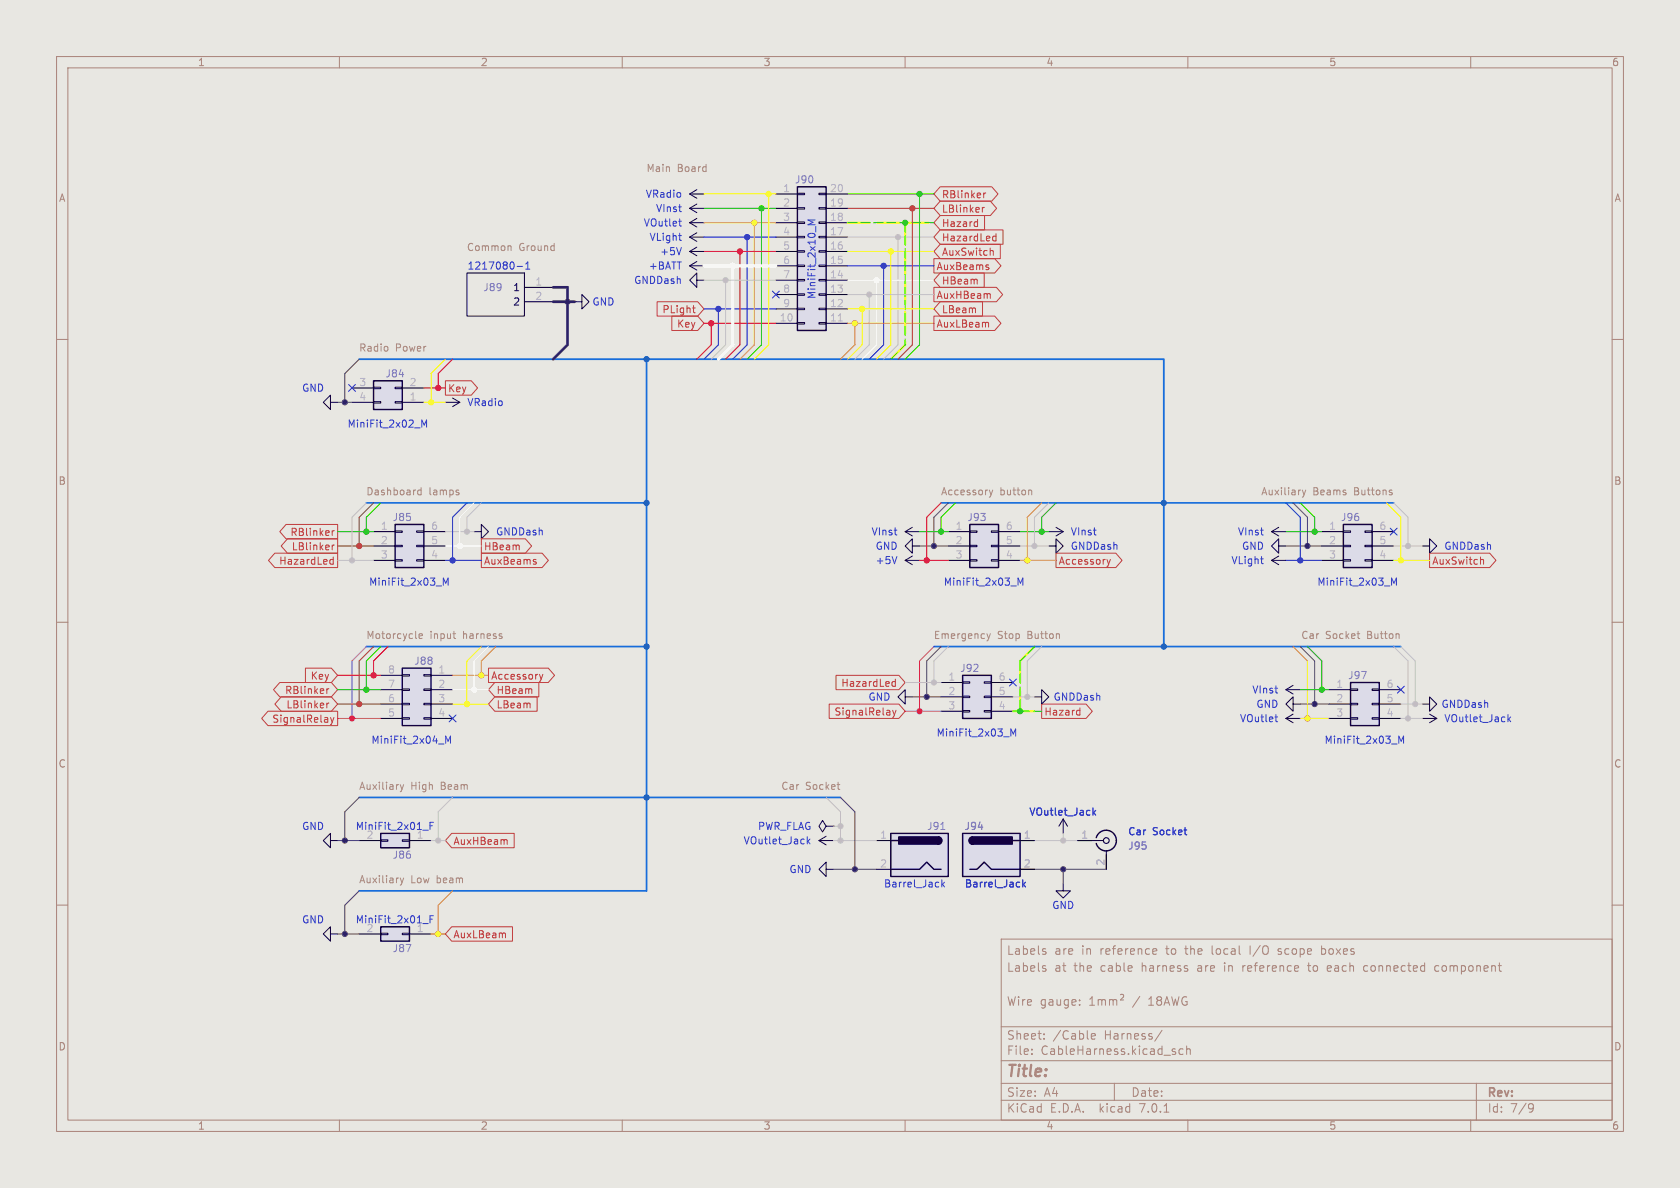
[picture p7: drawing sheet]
<svg xmlns="http://www.w3.org/2000/svg" width="297mm" height="210mm" viewBox="0 0 297 210" stroke-linecap="round" stroke-linejoin="round" font-family="sans-serif">
<path d="M0 0h297v210h-297z" fill="#e8e7e2" stroke="#e8e7e2" stroke-width=".18"/>
<g fill="none" stroke="#aa837a" stroke-width=".18">
<path d="M10 10h277v190h-277zM12 12h273v186h-273zM60 10v2M110 10v2M160 10v2M210 10v2M260 10v2M10 60h2M285 60h2M10 110h2M285 110h2M10 160h2"/>
<path d="M285 160h2M177 166h108v32h-108zM184.7 171.2l.2 .2-.2 .3M184.7 168.2l.2 .2-.2 .3M184.7 170.7l.2 .1M184.7 167.7l.2 .1M190.9 177.6v.1M190.9 176.8v.1M192.6 177.7h.9M192.6 176.6l.5-.4v1.5M194.1 176.7v1M194.1 176.8l.5-.1 .2 .2"/>
<path d="M194.8 176.9l.2-.2 .4 .1v.9M194.8 176.9v.8M196.1 176.8l.5-.1 .2 .2M196.1 176.7v1M196.8 176.9l.2-.2 .4 .1v.9M196.8 176.9v.8M198.1 175.8h.3a.3 .3 0 0 1 .2 .5l-.5 .5h.5M204 167.7l.4 .1 .1 .3-.7 .1M204.4 168.6l-.4 .1M209.9 171.3v.3M229.4 170.7l.2 .4-.7 .1M229.5 171.6l-.1 .1"/>
<path d="M251.7 170.7l.2 .1M251.9 170.2v1.5M251.9 171.6l-.2 .1M264.9 170.7h.5M265.1 171.6l.3 .1M60 198v2M110 198v2M160 198v2M177 194.5h108M177 191.5h108M177 187.5h108M177 181.5h108"/>
<path d="M182.4 186.3v.1M182.4 185.5v.1M184.6 183.6v.1M184.6 182.8v.1M192.9 183.2l.7-.1v-.3l-.5-.1-.2 .2 .1 .7h.6M197 191.5v3M205.4 182.1l-1.3 2M205.8 196.6h.8M207.6 185.9l.3 .2-.3 .3M207.6 185.4l.2 .1M209.1 185.5l-.4-.1-.3 .3v.4l.2 .2h.5M209.8 185.5l.2-.1 .4 .1v.9"/>
<path d="M209.8 184.9v1.5M210 198v2M260 198v2M261 191.5v6.5M270.5 195.1l.5 .1a.99 .99 0 0 1-.4 1.4h-.2M271.1 195.7l-.2 .3h-.4"/>
</g>
<g fill="none" stroke="#130040" stroke-width=".18">
<path d="M121.9 36.8h2.6M121.9 36.8l1.3 .8M121.9 39.4l1.3 .7M121.9 39.4h2.6M121.9 34.3l1.3 .8M121.9 34.3h2.6M123.2 36.1l-1.3 .7M123.2 38.6l-1.3 .8M123.2 33.5l-1.3 .8M141 39.2h1.2v.3h-1.2zM141 36.7h1.2v.3h-1.2zM141 34.2h1.2v.2h-1.2z"/>
<path d="M144.8 39.2h1.2v.3h-1.2zM144.8 36.7h1.2v.3h-1.2zM144.8 34.2h1.2v.2h-1.2zM82.5 48.3h10.2v7.6h-10.2zM101.6 53.3h1.3v-1.2l1.2 1.2-1.2 1.3v-1.3M121.9 41.9l1.3 .8M121.9 41.9h2.6M121.9 47h2.6M121.9 47l1.3 .8M121.9 44.5l1.3 .7M121.9 44.5h2.6M123.2 49.5v-1.2l-1.3 1.2 1.3 1.3v-1.3h1.3"/>
<path d="M123.2 41.1l-1.3 .8M123.2 46.2l-1.3 .8M123.2 43.7l-1.3 .8M141 57h1.2v.3h-1.2zM141 54.5h1.2v.2h-1.2zM141 51.9h1.2v.3h-1.2zM141 49.4h1.2v.3h-1.2zM141 46.9h1.2v.2h-1.2zM141 44.3h1.2v.3h-1.2zM141 41.8h1.2v.2h-1.2zM144.8 57h1.2v.3h-1.2zM144.8 54.5h1.2v.2h-1.2z"/>
<path d="M144.8 51.9h1.2v.3h-1.2zM144.8 49.4h1.2v.3h-1.2zM144.8 46.9h1.2v.2h-1.2zM144.8 44.3h1.2v.3h-1.2zM144.8 41.8h1.2v.2h-1.2zM58.4 71.1v-1.2l-1.3 1.2 1.3 1.3v-1.3h1.3M66 68.5h1.3v.2h-1.3zM66 71h1.3v.2h-1.3zM69.8 68.5h1.3v.2h-1.3zM69.8 71h1.3v.2h-1.3zM78.7 71.1h2.6M80 70.4l1.3 .7"/>
<path d="M81.3 71.1l-1.3 .8M69.8 98.9h1.3v.3h-1.3zM69.8 96.4h1.3v.2h-1.3zM69.8 93.9h1.3v.2h-1.3zM73.7 98.9h1.2v.3h-1.2zM73.7 96.4h1.2v.2h-1.2zM73.7 93.9h1.2v.2h-1.2zM83.8 94h1.3v-1.3l1.3 1.3-1.3 1.3v-1.3M160 94h2.6M160 99.1h2.6M160 99.1l1.3 .7M160 94l1.3 .7"/>
<path d="M161.3 96.5v-1.2l-1.3 1.2 1.3 1.3v-1.3h1.3M161.3 98.3l-1.3 .8M161.3 93.2l-1.3 .8M171.4 98.9h1.3v.3h-1.3zM171.4 96.4h1.3v.2h-1.3zM171.4 93.9h1.3v.2h-1.3zM175.3 98.9h1.2v.3h-1.2zM175.3 96.4h1.2v.2h-1.2zM175.3 93.9h1.2v.2h-1.2zM185.4 96.5h1.3v-1.2l1.3 1.2-1.3 1.3v-1.3M185.4 94h2.6M186.7 93.2l1.3 .8"/>
<path d="M188 94l-1.3 .7M224.8 94h2.5M224.8 99.1l1.3 .7M224.8 99.1h2.5M224.8 94l1.3 .7M226.1 96.5v-1.2l-1.3 1.2 1.3 1.3v-1.3h1.2M226.1 98.3l-1.3 .8M226.1 93.2l-1.3 .8M237.5 98.9h1.3v.3h-1.3zM237.5 96.4h1.3v.2h-1.3zM237.5 93.9h1.3v.2h-1.3zM241.3 98.9h1.3v.3h-1.3z"/>
<path d="M241.3 96.4h1.3v.2h-1.3zM241.3 93.9h1.3v.2h-1.3zM251.5 96.5h1.2v-1.2l1.3 1.2-1.3 1.3v-1.3M71.1 119.3h1.3v.2h-1.3zM74.9 119.3h1.3v.2h-1.3zM71.1 126.9h1.3v.2h-1.3zM71.1 124.3h1.3v.3h-1.3zM71.1 121.8h1.3v.2h-1.3zM74.9 126.9h1.3v.2h-1.3zM74.9 124.3h1.3v.3h-1.3zM74.9 121.8h1.3v.2h-1.3zM160 123.2v-1.3l-1.3 1.3 1.3 1.3v-1.3h1.3"/>
<path d="M170.2 125.6h1.2v.3h-1.2zM170.2 123.1h1.2v.2h-1.2zM170.2 120.5h1.2v.3h-1.2zM174 125.6h1.3v.3h-1.3zM174 123.1h1.3v.2h-1.3zM174 120.5h1.3v.3h-1.3zM182.9 123.2h1.2v-1.3l1.3 1.3-1.3 1.3v-1.3M227.3 127h2.6M227.3 121.9l1.3 .8M227.3 121.9h2.6M227.3 127l1.3 .8M228.6 124.5v-1.3l-1.3 1.3 1.3 1.2v-1.2h1.3"/>
<path d="M228.6 121.2l-1.3 .7M228.6 126.2l-1.3 .8M238.8 126.9h1.2v.2h-1.2zM238.8 124.3h1.2v.3h-1.2zM238.8 121.8h1.2v.2h-1.2zM242.6 126.9h1.2v.2h-1.2zM242.6 124.3h1.2v.3h-1.2zM242.6 121.8h1.2v.2h-1.2zM251.5 124.5h1.2v-1.3l1.3 1.3-1.3 1.2v-1.2M251.5 127h2.5M252.7 126.2l1.3 .8M254 127l-1.3 .8"/>
<path d="M58.4 148.6v-1.3l-1.3 1.3 1.3 1.3v-1.3h1.3M67.3 148.5h1.3v.2h-1.3zM71.1 148.5h1.3v.2h-1.3zM144.8 148.6h2.5M144.8 148.6l1.2 .8M146 146.1l-.6-1.1-.6 1.1 .6 1 .6-1h1.3M146 153.7v1.2l-1.2-1.2 1.2-1.3v1.3h1.3M146 147.8l-1.2 .8M188 156.2v1.3h1.2l-1.2 1.3-1.3-1.3h1.3M188 144.8l-.8 1.3M188 144.8v2.5M188 144.8l.7 1.3"/>
<path d="M193 148.6h2.1M195.6 150.4v.7M58.4 165.1v-1.3l-1.3 1.3 1.3 1.3v-1.3h1.3M67.3 165h1.3v.2h-1.3zM71.1 165h1.3v.2h-1.3z"/>
</g>
<g fill="none" stroke="#353dd0" stroke-width=".18">
<path d="M120 39.1h.5M120.2 39.9l.3 .1M144.1 38.9h-1.3l.9 .4-.9 .4h1.3M91.4 47.1h1M92.9 47.6h.8M92.9 46.7l.4-.4v1.3M120 41.7h.5M120.3 42.5h.2M120.5 43.8l-.5 1.2M74.6 75.5v-1.3l.4 1 .4-1v1.3M158.6 98.4l-.5 1.2M222.8 98.8h.5"/>
<path d="M223.2 99.6h.1M78.4 103.5v-1.3l.4 .9 .4-.9v1.3M180 103.5v-1.3l.4 .9 .4-.9v1.3M246 103.5v-1.3l.4 .9 .5-.9v1.3M78.8 131.4v-1.3l.4 .9 .4-.9v1.3M178.7 130.1v-1.2l.4 .9 .5-.9v1.2M225.4 126.7h.5M225.6 127.5l.3 .1M247.3 131.4v-1.3l.4 .9 .4-.9v1.3M266.6 126.3v1.3M266.7 127.1l.4 .5M267.1 126.7l-.5 .5"/>
<path d="M74.7 146.8h1M76 146h.4M76.6 145.4h-.6v1.2M142.7 147.9v1.3M142.8 148.7l.4 .5M143.2 148.3l-.5 .5M166.5 155.5v1.3M166.6 156.3l.4 .5M167 156l-.5 .4M180.8 155.5v1.3M180.9 156.3l.4 .5M181.3 156l-.5 .4"/>
<path d="M193.2 142.8v1.3M193.3 143.6l.4 .5M193.7 143.3l-.5 .4M209.3 146.7h.5M209.7 147.6h.1M74.7 163.3h1M76 162.5h.4M76.6 161.9h-.6v1.2"/>
</g>
<g fill="none" stroke="#130040" stroke-width=".25">
<path d="M141 33h5v25.4h-5zM66 67.3h5.1v5.1h-5.1zM69.8 92.7h5.1v7.6h-5.1zM171.4 92.7h5.1v7.6h-5.1zM237.5 92.7h5.1v7.6h-5.1zM71.1 118.1h5.1v10.2h-5.1zM170.2 119.4h5.1v7.6h-5.1zM238.8 120.7h5v7.6h-5zM67.3 147.3h5.1v2.6h-5.1zM157.5 147.3h10.1v7.6h-10.1zM157.5 153.7h5.1l1.2-1.3 1.3 1.3h1.3M157.5 148.6h1.2"/>
<path d="M165.9 148a.64 .64 0 0 1 .6 .6 .64 .64 0 0 1-.6 .6M170.2 147.3h10.1v7.6h-10.1zM171.4 153.7h1.3l1.3-1.3 1.3 1.3h5M172 148a.64 .64 0 0 0-.7 .6 .64 .64 0 0 0 .7 .6M179.1 148.6h1.2M193.8 148.1a1.81 1.81 0 0 1 2.8-1 1.81 1.81 0 0 1 0 3 1.81 1.81 0 0 1-2.8-1M67.3 163.8h5.1v2.6h-5.1z"/>
</g>
<circle cx="195.6" cy="148.6" r=".51" fill="none" stroke="#130040" stroke-width=".2"/>
<g fill="none" stroke="#010022" stroke-width=".18">
<path d="M137.2 34.3h3.8M137.2 39.4h3.8M137.2 36.8h3.8M146 34.3h3.9M146 39.4h3.9M146 36.8h3.9M92.7 50.8h5.1M92.7 53.3h5.1M137.2 57.2h3.8M137.2 54.6h3.8M137.2 52.1h3.8M137.2 49.5h3.8"/>
<path d="M137.2 47h3.8M137.2 44.5h3.8M137.2 41.9h3.8M146 57.2h3.9M146 54.6h3.9M146 52.1h3.9M146 49.5h3.9M146 47h3.9M146 44.5h3.9M146 41.9h3.9M62.2 71.1h3.8M62.2 68.6h3.8"/>
<path d="M71.1 71.1h3.8M71.1 68.6h3.8M66 94h3.8M66 96.5h3.8M66 99.1h3.8M74.9 94h3.8M74.9 96.5h3.8M74.9 99.1h3.8M167.6 94h3.8M167.6 96.5h3.8M167.6 99.1h3.8M176.5 94h3.8"/>
<path d="M176.5 96.5h3.8M176.5 99.1h3.8M233.7 94h3.8M233.7 96.5h3.8M233.7 99.1h3.8M242.6 94h3.8M242.6 96.5h3.8M242.6 99.1h3.8M67.3 119.4h3.8M76.2 119.4h3.8M67.3 121.9h3.8M67.3 124.5h3.8"/>
<path d="M67.3 127h3.8M76.2 121.9h3.8M76.2 124.5h3.8M76.2 127h3.8M166.4 120.7h3.8M166.4 123.2h3.8M166.4 125.7h3.8M175.3 120.7h3.8M175.3 123.2h3.8M175.3 125.7h3.8M234.9 121.9h3.9M234.9 124.5h3.9"/>
<path d="M234.9 127h3.9M243.8 121.9h3.8M243.8 124.5h3.8M243.8 127h3.8M63.5 148.6h3.8M72.4 148.6h3.8M147.3 146.1h.1M154.9 148.6h2.6M154.9 153.7h2.6M180.3 148.6h2.6M180.3 153.7h2.6M190.5 148.6h2.5"/>
<path d="M195.6 151.1v2.6M63.5 165.1h3.8M72.4 165.1h3.8"/>
</g>
<g fill="#dcdbe8" stroke="#dcdbe8" stroke-width=".18">
<path d="M170.2 119.4h5.1v7.6h-5.1z"/>
<path d="M67.3 163.8h5.1v2.6h-5.1z"/>
<path d="M157.5 147.3h10.1v7.6h-10.1z"/>
<path d="M141 33h5v25.4h-5z"/>
<path d="M171.4 92.7h5.1v7.6h-5.1z"/>
<path d="M238.8 120.7h5v7.6h-5z"/>
<path d="M237.5 92.7h5.1v7.6h-5.1z"/>
<path d="M66 67.3h5.1v5.1h-5.1z"/>
<path d="M69.8 92.7h5.1v7.6h-5.1z"/>
<path d="M67.3 147.3h5.1v2.6h-5.1z"/>
<path d="M170.2 147.3h10.1v7.6h-10.1z"/>
<path d="M71.1 118.1h5.1v10.2h-5.1z"/>
</g>
<g fill="#130040" stroke="#130040" stroke-width=".25">
<path d="M165.9 148a.64 .64 0 0 1 .6 .6 .64 .64 0 0 1-.6 .6z"/>
<path d="M158.9 148h7v1.2h-7z"/>
<path d="M171.5 148.1l.5-.1v1.2a.64 .64 0 0 1-.6-.4 .64 .64 0 0 1 .1-.7z"/>
<path d="M172 148h6.9v1.2h-6.9z"/>
</g>
<path d="M166.3 146.6h.7" fill="none" stroke="#8d7cb6" stroke-width=".18"/>
<path d="M148.2 56.7h.7" fill="none" stroke="#b4afbe" stroke-width=".18"/>
<g fill="none" stroke="#c03d3d" stroke-width=".18">
<path d="M166.2 35.6h8.9l1.1 1.2-1.1 1.3h-8.9l-1.1-1.3zM166.2 38.1h7.9v2.5h-7.9l-1.1-1.2zM166.2 33h9.1l1.1 1.3-1.1 1.3h-9.1l-1.1-1.3zM172.7 39.2l.1 .1M172.8 38.8v1.2M172.8 40h-.1M173.7 36.7v.8M173.9 34.1v.9M174 36.7l-.3 .2M174.3 34.1l-.4 .3M116.2 53.3h7.1l1.2 1.3-1.2 1.3h-7.1zM118.8 55.9h4.5l1.2 1.3-1.2 1.2h-4.5z"/>
<path d="M122.4 54.4h.5M122.6 54v1.1l.3 .2M165.1 55.9h10.7l1.2 1.3-1.2 1.2h-10.7zM165.1 45.7h10.7l1.2 1.3-1.2 1.3h-10.7zM165.1 50.8h11.1l1.1 1.3-1.1 1.2h-11.1zM166.2 43.2h10.6v2.5h-10.6l-1.1-1.2zM166.2 48.3h7.8v2.5h-7.8l-1.1-1.3zM166.2 53.3h7.5v2.6h-7.5l-1.1-1.3zM166.2 40.6h11.1v2.6h-11.1l-1.1-1.3zM174.6 47.2l.2 .2-.2 .3M174.6 46.8l.2 .1M174.7 57l.1 .8"/>
<path d="M175 52l.1 .7M175.2 44.3l.4 .2v.6M175.6 42.5h.5M175.6 41.8h.5M176.1 41.3v1.3M78.7 67.3h4.6l1.1 1.3-1.1 1.3h-4.6zM48.6 97.8h11.1v2.5h-11.1l-1.1-1.2zM50.6 92.7h9.1v2.6h-9.1l-1.1-1.3zM50.8 95.2h8.9v2.6h-8.9l-1.1-1.3zM58.4 99.6l.1 .1h.4M58.7 93.8v.9M58.7 96.4v.8"/>
<path d="M58.9 99l-.4-.1-.1 .1M58.9 98.5v1.2M59.1 93.8l-.4 .3M59.1 96.4l-.4 .2M85.1 97.8h10.7l1.2 1.3-1.2 1.2h-10.7zM85.1 95.2h7.8l1.1 1.3-1.1 1.3h-7.8zM94.6 99.3l.2 .2-.2 .2M94.6 98.9l.2 .1M186.7 97.8h10.6l1.1 1.3-1.1 1.2h-10.6zM195.7 98.9l.3 .8M196 99.7l-.1 .3M196.3 98.9l-.3 .8"/>
<path d="M252.7 97.8h10.7l1.1 1.3-1.1 1.2h-10.7zM261.9 98.9l.4 .2v.6M54 118.1h4.6l1.1 1.3-1.1 1.3h-4.6zM86.4 118.1h10.5l1.1 1.3-1.1 1.3h-10.5zM95.4 119.2l.3 .9M96 119.2l-.3 .9M147.8 119.4h11.1l1.1 1.3-1.1 1.2h-11.1zM47.4 125.7h12.3v2.6h-12.3l-1.1-1.3zM49.5 120.6h9.1l1.1 1.3-1.1 1.3h-9.1l-1.1-1.3zM49.7 123.2h8.9l1.1 1.3-1.1 1.2h-8.9l-1.1-1.2zM57.8 121.8v.8M57.8 124.3v.8"/>
<path d="M58.1 121.8l-.3 .2M58.1 124.3l-.3 .2M58.4 126.8l.3 .9M58.7 127.7l-.3 .4M59 126.8l-.3 .9M87.5 123.2h7.5v2.5h-7.5l-1.1-1.2zM87.5 120.6h7.8v2.6h-7.8l-1.1-1.3zM95.7 120.1l-.2 .3M146.6 124.5h12.3l1.1 1.2-1.1 1.3h-12.3zM157.7 121.2l.2 .1h.4M157.8 125.6l.3 .8M158.1 126.4l-.3 .4"/>
<path d="M158.3 120.1v1.2M158.3 120.5h-.4l-.2 .1M158.4 125.6l-.3 .8M184.1 124.5h7.9l1.1 1.2-1.1 1.3h-7.9zM190.8 125.6h.1M190.9 125.1v1.3M190.9 126.3l-.1 .1M79.9 147.3h11v2.6h-11l-1.2-1.3zM89.6 148.5l.1 .8M79.9 163.8h10.7v2.6h-10.7l-1.2-1.3zM89.3 165l.1 .8"/>
</g>
<g fill="none" stroke="#a4907e" stroke-width=".18">
<path d="M90.2 43.4l.2 .2v.7M73.9 87.4l.2 .1 .3-.1M74.4 86.2v1.3M74.4 86.7l-.3-.1-.2 .1M81.1 87.1v.3M174.9 86.6l.3 .9M175.2 87.5l-.1 .3M175.5 86.6l-.3 .9M182 86.6l.4 .2v.7M230.2 86.6l.3 .9M230.5 87.5l-.3 .4M230.8 86.6l-.3 .9"/>
<path d="M245.8 87.1h.3v.2l-.1 .2h-.3M245.8 86.6l.3 .1M74.1 112.5l.6-.2-.1-.2-.3-.1-.2 .2v.6h.5M80.1 112h.5M80.4 112.9h.2M88.7 112.5v.3M174.5 112l.3 .9M174.8 112.9l-.2 .3M175.1 112l-.3 .9M239.9 112h.5M240.2 112.8l.2 .1M247.2 112l.1 .2v.7"/>
<path d="M70.8 138.7l.3 .8M71.1 139.5l-.3 .5M71.4 138.7l-.3 .8M148 138.7h.5M148.2 139.5h.3M70.8 155.2l.3 .9M71.1 156.1l-.3 .4M71.4 155.2l-.3 .9"/>
</g>
<path d="M149.9 39.4h15.2M160 39.4v21.6M157.5 63.5l2.5-2.5M180.3 116.8v8.9M180.3 116.8l2.6-2.5M179.1 125.7h3.8" fill="none" stroke="#ff0" stroke-width=".35" stroke-dasharray="3.8 1.4"/>
<path d="M63.5 63.5h142.2v50.8M114.3 63.5v94h-50.8M64.8 88.9h49.5M166.4 88.9h80M64.8 114.3h49.5M165.1 114.3h82.5M63.5 141h85.1" fill="none" stroke="#176ddc" stroke-width=".3"/>
<g fill="none" stroke="#484848" stroke-width=".18">
<path d="M59.7 71.1h2.5M63.5 63.5l-2.5 2.5v5.1M162.6 96.5h5M167.6 88.9l-2.5 2.5v5.1M227.3 96.5h6.4M228.6 88.9l2.5 2.5v5.1M166.4 114.3l-2.6 2.5v6.4M229.9 114.3l2.5 2.5v7.7M161.3 123.2h5.1M229.9 124.5h5M59.7 148.6h3.8M63.5 141l-2.5 2.5v5.1"/>
<path d="M63.5 157.5l-2.5 2.5v5.1M147.3 153.7h7.6M148.6 141l2.5 2.5v10.2M182.9 153.7h12.7M188 153.7v2.5M59.7 165.1h3.8"/>
</g>
<g fill="none" stroke="#c2c2c2" stroke-width=".18">
<path d="M124.5 49.5h12.7M128.3 49.5v11.5l-2.6 2.5M149.9 41.9h15.2M149.9 52.1h15.2M153.7 52.1v8.9l-2.6 2.5M158.7 41.9v19.1l-2.5 2.5M59.7 99.1h6.3M64.8 88.9l-2.6 2.5v7.7M78.7 94h5.1M85.1 88.9l-2.6 2.5v2.6M180.3 96.5h5.1M185.4 88.9l-2.5 2.5v5.1"/>
<path d="M246.4 96.5h5.1M246.4 88.9l2.5 2.5v5.1M167.6 114.3l-2.5 2.5v3.9M184.1 114.3l-2.5 2.5v6.4M246.4 114.3l2.5 2.5v10.2M247.6 114.3l2.6 2.5v7.7M160 120.7h6.4M179.1 123.2h3.8M247.6 124.5h3.9M247.6 127h3.9M76.2 148.6h2.5M80 141l-2.5 2.5v5.1"/>
<path d="M146 141l2.6 2.5v5.1M147.3 148.6h7.6M147.3 146.1h1.3M182.9 148.6h7.6M188 147.3v1.3"/>
</g>
<g fill="none" stroke="#00c200" stroke-width=".18">
<path d="M124.5 36.8h12.7M134.6 36.8v24.2l-2.5 2.5M149.9 34.3h15.2M162.6 34.3v26.7l-2.6 2.5M59.7 94h6.3M67.3 88.9l-2.5 2.5v2.6M162.6 94h5M168.9 88.9l-2.5 2.5v2.6M180.3 94h5.1M186.7 88.9l-2.6 2.5v2.6M227.3 94h6.4M229.9 88.9l2.5 2.5v2.6"/>
<path d="M67.3 114.3l-2.5 2.5v5.1M231.1 114.3l2.6 2.5v5.1M59.7 121.9h7.6M229.9 121.9h5"/>
</g>
<path d="M124.5 39.4h12.7M133.3 39.4v21.6l-2.5 2.5M149.9 57.2h15.2M151.1 57.2v3.8l-2.5 2.5M180.3 99.1h6.4M184.1 88.9l-2.5 2.5v7.7M80 119.4h6.4M87.6 114.3l-2.5 2.5v2.6M228.6 114.3l2.5 2.5v10.2M229.9 127h5M80 157.5l-2.5 2.5v5.1M76.2 165.1h2.5" fill="none" stroke="#f90" stroke-width=".18"/>
<path d="M149.9 49.5h15.2M154.9 49.5v11.5l-2.5 2.5M78.7 96.5h6.4M83.8 88.9l-2.5 2.5v5.1M86.4 114.3l-2.6 2.5v5.1M80 121.9h6.4" fill="none" stroke="#fff" stroke-width=".18"/>
<path d="M124.5 34.3h12.7M135.9 34.3v26.7l-2.6 2.5M149.9 44.5h15.2M149.9 54.6h15.2M152.4 54.6v6.4l-2.5 2.5M157.5 44.5v16.5l-2.6 2.5M74.9 71.1h3.8M78.7 63.5l-2.5 2.5v5.1M245.1 88.9l2.5 2.5v7.7M246.4 99.1h6.3M85.1 114.3l-2.6 2.5v7.7M80 124.5h6.4" fill="none" stroke="#ff0" stroke-width=".18"/>
<path d="M124.5 57.2h12.7M124.5 44.5h12.7M125.7 57.2v3.8l-2.5 2.5M130.8 44.5v16.5l-2.5 2.5M74.9 68.6h3.8M80 63.5l-2.5 2.5v2.6M162.6 99.1h5M166.4 88.9l-2.6 2.5v7.7M59.7 119.4h7.6M68.6 114.3l-2.6 2.5v2.6" fill="none" stroke="#f00" stroke-width=".18"/>
<path d="M64.8 114.3l-2.6 2.5v10.2M165.1 114.3l-2.5 2.5v8.9M59.7 127h7.6M160 125.7h6.4" fill="none" stroke="#c200c2" stroke-width=".18"/>
<path d="M97.8 50.8h2.5v10.2l-2.5 2.5M97.8 53.3h3.8" fill="none" stroke="#484848" stroke-width=".5"/>
<path d="M124.5 54.6h12.7M124.5 41.9h12.7M127 54.6v6.4l-2.5 2.5M132.1 41.9v19.1l-2.6 2.5M149.9 47h15.2M156.2 47v14l-2.5 2.5M78.7 99.1h6.4M82.5 88.9l-2.5 2.5v7.7M227.3 99.1h6.4M227.3 88.9l2.6 2.5v7.7" fill="none" stroke="#00f" stroke-width=".18"/>
<path d="M149.9 36.8h15.2M161.3 36.8v24.2l-2.6 2.5M59.7 96.5h6.3M66 88.9l-2.5 2.5v5.1M66 114.3l-2.5 2.5v7.7M59.7 124.5h7.6" fill="none" stroke="#804d00" stroke-width=".18"/>
<path d="M149.9 39.4h10.1M160 39.4v21.6M165.1 39.4h-5.1M157.5 63.5l2.5-2.5M180.3 116.8v8.9M182.9 114.3l-2.6 2.5M179.1 125.7h1.2M180.3 125.7h3.8" fill="none" stroke="#0f0" stroke-width=".18" stroke-dasharray="1.7 .6"/>
<path d="M124.5 47h12.7M129.5 47v14l-2.5 2.5" fill="none" stroke="#fff" stroke-width=".56"/>
<path d="M136.6 51.5l1.2 1.2M137.8 51.5l-1.2 1.2M61.6 68l1.2 1.2M62.8 68l-1.2 1.2M245.8 93.4l1.2 1.2M247 93.4l-1.2 1.2M79.4 126.4l1.2 1.2M80.6 126.4l-1.2 1.2M178.5 120l1.2 1.3M179.7 120l-1.2 1.3M247 121.3l1.3 1.2M248.3 121.3l-1.3 1.2" fill="none" stroke="#290eec" stroke-width=".18"/>
<g fill="#0046a6" stroke="#0046a6" stroke-width=".18">
<circle cx="114.3" cy="141" r=".46"/>
<circle cx="114.3" cy="114.3" r=".46"/>
<circle cx="114.3" cy="88.9" r=".46"/>
<circle cx="114.3" cy="63.5" r=".46"/>
<circle cx="205.7" cy="88.9" r=".46"/>
<circle cx="205.7" cy="114.3" r=".46"/>
</g>
<g fill="#fff" stroke="#fff" stroke-width=".18">
<circle cx="83.8" cy="121.9" r=".46"/>
<circle cx="81.3" cy="96.5" r=".46"/>
<circle cx="129.5" cy="47" r=".47"/>
<circle cx="154.9" cy="49.5" r=".46"/>
</g>
<g fill="#f90" stroke="#f90" stroke-width=".18">
<circle cx="85.1" cy="119.4" r=".46"/>
<circle cx="77.5" cy="165.1" r=".46"/>
<circle cx="181.6" cy="99.1" r=".46"/>
<circle cx="151.1" cy="57.2" r=".46"/>
<circle cx="133.3" cy="39.4" r=".46"/>
<circle cx="231.1" cy="127" r=".46"/>
</g>
<g fill="#ff0" stroke="#ff0" stroke-width=".18">
<circle cx="82.5" cy="124.5" r=".46"/>
<circle cx="76.2" cy="71.1" r=".46"/>
<circle cx="152.4" cy="54.6" r=".46"/>
<circle cx="247.6" cy="99.1" r=".46"/>
<circle cx="157.5" cy="44.5" r=".46"/>
<circle cx="135.9" cy="34.3" r=".46"/>
</g>
<g fill="#c2c2c2" stroke="#c2c2c2" stroke-width=".18">
<circle cx="148.6" cy="148.6" r=".46"/>
<circle cx="82.5" cy="94" r=".46"/>
<circle cx="62.2" cy="99.1" r=".46"/>
<circle cx="165.1" cy="120.7" r=".46"/>
<circle cx="181.6" cy="123.2" r=".46"/>
<circle cx="148.6" cy="146.1" r=".46"/>
<circle cx="188" cy="148.6" r=".46"/>
<circle cx="77.5" cy="148.6" r=".46"/>
<circle cx="182.9" cy="96.5" r=".46"/>
<circle cx="153.7" cy="52.1" r=".46"/>
<circle cx="248.9" cy="127" r=".46"/>
<circle cx="250.2" cy="124.5" r=".46"/>
<circle cx="248.9" cy="96.5" r=".46"/>
<circle cx="158.7" cy="41.9" r=".46"/>
<circle cx="128.3" cy="49.5" r=".46"/>
</g>
<g fill="#484848" stroke="#484848" stroke-width=".18">
<circle cx="100.3" cy="53.3" r=".46"/>
<circle cx="61" cy="71.1" r=".46"/>
<circle cx="163.8" cy="123.2" r=".46"/>
<circle cx="188" cy="153.7" r=".46"/>
<circle cx="151.1" cy="153.7" r=".46"/>
<circle cx="61" cy="148.6" r=".46"/>
<circle cx="61" cy="165.1" r=".46"/>
<circle cx="231.1" cy="96.5" r=".46"/>
<circle cx="232.4" cy="124.5" r=".46"/>
<circle cx="165.1" cy="96.5" r=".46"/>
</g>
<g fill="#f00" stroke="#f00" stroke-width=".18">
<circle cx="77.5" cy="68.6" r=".46"/>
<circle cx="66" cy="119.4" r=".46"/>
<circle cx="163.8" cy="99.1" r=".46"/>
<circle cx="125.7" cy="57.2" r=".46"/>
<circle cx="130.8" cy="44.5" r=".46"/>
</g>
<g fill="#00c200" stroke="#00c200" stroke-width=".18">
<circle cx="64.8" cy="121.9" r=".46"/>
<circle cx="64.8" cy="94" r=".46"/>
<circle cx="184.1" cy="94" r=".46"/>
<circle cx="232.4" cy="94" r=".46"/>
<circle cx="233.7" cy="121.9" r=".46"/>
<circle cx="166.4" cy="94" r=".46"/>
<circle cx="162.6" cy="34.3" r=".46"/>
<circle cx="134.6" cy="36.8" r=".46"/>
</g>
<g fill="#804d00" stroke="#804d00" stroke-width=".18">
<circle cx="63.5" cy="124.5" r=".46"/>
<circle cx="63.5" cy="96.5" r=".46"/>
<circle cx="161.3" cy="36.8" r=".46"/>
</g>
<g fill="#00f" stroke="#00f" stroke-width=".18">
<circle cx="127" cy="54.6" r=".46"/>
<circle cx="80" cy="99.1" r=".46"/>
<circle cx="132.1" cy="41.9" r=".46"/>
<circle cx="229.9" cy="99.1" r=".46"/>
<circle cx="156.2" cy="47" r=".46"/>
</g>
<g fill="#0f0" stroke="#0f0" stroke-width=".18">
<circle cx="180.3" cy="125.7" r=".46"/>
<circle cx="160" cy="39.4" r=".46"/>
</g>
<g fill="#c200c2" stroke="#c200c2" stroke-width=".18">
<circle cx="162.6" cy="125.7" r=".46"/>
<circle cx="62.2" cy="127" r=".46"/>
</g>
<text font-size="2.8" fill="#aa837a" x="178" y="190.8">Title:</text>
<g font-size="2.1" fill="#aa837a">
<text x="178" y="171.9">Labels</text>
<text x="178" y="168.9">Labels</text>
<text x="186.4" y="171.9">at</text>
<text x="186.4" y="168.9">are</text>
<text x="189.9" y="171.9">the</text>
<text x="191.2" y="168.9">in</text>
<text x="194.5" y="168.9">reference</text>
<text x="194.6" y="171.9">cable</text>
<text x="201.9" y="171.9">harness</text>
<text x="206.3" y="168.9">to</text>
<text x="209.7" y="168.9">the</text>
<text x="211.8" y="171.9">are</text>
<text x="214.4" y="168.9">local</text>
<text x="216.6" y="171.9">in</text>
<text x="219.9" y="171.9">reference</text>
<text x="221.2" y="168.9">I/O</text>
<text x="226.3" y="168.9">scope</text>
<text x="231.6" y="171.9">to</text>
<text x="234" y="168.9">boxes</text>
<text x="235.1" y="171.9">each</text>
<text x="241.6" y="171.9">connected</text>
<text x="254.2" y="171.9">component</text>
<text x="178" y="177.9">Wire</text>
<text x="183.9" y="177.9">gauge:</text>
<text x="200.3" y="177.9">/</text>
<text x="203.1" y="177.9">18AWG</text>
<text x="178" y="183.9">Sheet:</text>
<text x="186.2" y="183.9">/Cable</text>
<text x="195.2" y="183.9">Harness/</text>
<text x="178" y="186.6">File:</text>
<text x="184" y="186.6">CableHarness.kicad_sch</text>
<text x="178" y="196.8">KiCad</text>
<text x="178" y="194">Size:</text>
<text x="184.6" y="194">A4</text>
<text x="185.7" y="196.8">E.D.A.</text>
<text x="194.4" y="196.8">kicad</text>
<text x="200" y="194">Date:</text>
<text x="201.5" y="196.8">7.0.1</text>
<text x="263" y="194.2">Rev:</text>
<text x="263" y="196.8">Id:</text>
<text x="267" y="196.8">7/9</text>
</g>
<g font-size="1.8" fill="#aa837a">
<text x="35" y="11.8">1</text>
<text x="85" y="11.8">2</text>
<text x="135" y="11.8">3</text>
<text x="185" y="11.8">4</text>
<text x="235" y="11.8">5</text>
<text x="285" y="11.8">6</text>
<text x="10.4" y="35.8">A</text>
<text x="285.4" y="35.8">A</text>
<text x="10.3" y="85.8">B</text>
<text x="285.3" y="85.8">B</text>
<text x="10.3" y="135.8">C</text>
<text x="285.3" y="135.8">C</text>
<text x="10.3" y="185.8">D</text>
<text x="285.3" y="185.8">D</text>
<text x="35" y="199.8">1</text>
<text x="85" y="199.8">2</text>
<text x="135" y="199.8">3</text>
<text x="185" y="199.8">4</text>
<text x="235" y="199.8">5</text>
<text x="285" y="199.8">6</text>
</g>
<g font-size="1.8" fill="#353dd0">
<text x="114.1" y="35.1">VRadio</text>
<text x="113.7" y="40.2">VOutlet</text>
<text x="115.9" y="37.7">VInst</text>
<text x="82.6" y="47.8">1217080-1</text>
<text x="114.6" y="47.8">+BATT</text>
<text x="114.8" y="42.7">VLight</text>
<text x="116.6" y="45.3">+5V</text>
<text x="112" y="50.4">GNDDash</text>
<text x="144.3" y="52.9" transform="rotate(-90 144.3 52.9)">MiniFit_2x10_M</text>
<text x="104.7" y="54.2">GND</text>
<text x="53.3" y="69.4">GND</text>
<text x="82.6" y="71.9">VRadio</text>
<text x="61.4" y="75.8">MiniFit_2x02_M</text>
<text x="87.6" y="94.8">GNDDash</text>
<text x="154" y="94.8">VInst</text>
<text x="189.2" y="94.8">VInst</text>
<text x="218.8" y="94.8">VInst</text>
<text x="154.7" y="99.9">+5V</text>
<text x="154.7" y="97.3">GND</text>
<text x="189.2" y="97.3">GNDDash</text>
<text x="217.6" y="99.9">VLight</text>
<text x="219.5" y="97.3">GND</text>
<text x="255.3" y="97.3">GNDDash</text>
<text x="65.2" y="103.7">MiniFit_2x03_M</text>
<text x="166.8" y="103.7">MiniFit_2x03_M</text>
<text x="232.8" y="103.7">MiniFit_2x03_M</text>
<text x="153.5" y="124">GND</text>
<text x="186.2" y="124">GNDDash</text>
<text x="221.3" y="122.7">VInst</text>
<text x="222.1" y="125.3">GND</text>
<text x="254.8" y="125.3">GNDDash</text>
<text x="65.6" y="131.6">MiniFit_2x04_M</text>
<text x="165.5" y="130.4">MiniFit_2x03_M</text>
<text x="219.2" y="127.8">VOutlet</text>
<text x="234.1" y="131.6">MiniFit_2x03_M</text>
<text x="255.3" y="127.8">VOutlet_Jack</text>
<text x="53.3" y="146.9">GND</text>
<text x="62.8" y="146.9">MiniFit_2x01_F</text>
<text x="73.6" y="148.3">1</text>
<text x="131.4" y="149.4">VOutlet_Jack</text>
<text x="133.9" y="146.9">PWR_FLAG</text>
<text x="181.9" y="144.3">VOutlet_Jack</text>
<text x="199.4" y="147.8">Car</text>
<text x="203.7" y="147.8">Socket</text>
<text x="139.5" y="154.5">GND</text>
<text x="156.2" y="157">Barrel_Jack</text>
<text x="170.5" y="157">Barrel_Jack</text>
<text x="186" y="160.8">GND</text>
<text x="53.3" y="163.4">GND</text>
<text x="62.8" y="163.4">MiniFit_2x01_F</text>
<text x="73.6" y="164.8">1</text>
</g>
<g font-size="1.8" fill="#a4907e">
<text x="114.3" y="30.5">Main</text>
<text x="119.7" y="30.5">Board</text>
<text x="82.5" y="44.5">Common</text>
<text x="91.7" y="44.5">Ground</text>
<text x="63.5" y="62.2">Radio</text>
<text x="69.9" y="62.2">Power</text>
<text x="64.8" y="87.6">Dashboard</text>
<text x="75.8" y="87.6">lamps</text>
<text x="166.4" y="87.6">Accessory</text>
<text x="176.8" y="87.6">button</text>
<text x="222.8" y="87.6">Auxiliary</text>
<text x="232" y="87.6">Beams</text>
<text x="239.3" y="87.6">Buttons</text>
<text x="64.8" y="113">Motorcycle</text>
<text x="76" y="113">input</text>
<text x="81.9" y="113">harness</text>
<text x="165.1" y="113">Emergency</text>
<text x="176.4" y="113">Stop</text>
<text x="181.7" y="113">Button</text>
<text x="229.9" y="113">Car</text>
<text x="234.2" y="113">Socket</text>
<text x="241.6" y="113">Button</text>
<text x="63.5" y="139.7">Auxiliary</text>
<text x="72.6" y="139.7">High</text>
<text x="78" y="139.7">Beam</text>
<text x="138" y="139.7">Car</text>
<text x="142.3" y="139.7">Socket</text>
<text x="63.5" y="156.2">Auxiliary</text>
<text x="72.6" y="156.2">Low</text>
<text x="77.2" y="156.2">beam</text>
</g>
<g font-size="1.8" fill="#b4afbe">
<text x="138.4" y="34">1</text>
<text x="146.7" y="34">20</text>
<text x="138.4" y="36.6">2</text>
<text x="138.4" y="39.1">3</text>
<text x="138.4" y="41.7">4</text>
<text x="146.7" y="41.7">17</text>
<text x="146.7" y="39.1">18</text>
<text x="146.7" y="36.6">19</text>
<text x="138.4" y="44.2">5</text>
<text x="138.4" y="46.7">6</text>
<text x="146.7" y="46.7">15</text>
<text x="146.7" y="44.2">16</text>
<text x="94.6" y="50.5">1</text>
<text x="94.6" y="53.1">2</text>
<text x="138.4" y="49.3">7</text>
<text x="138.4" y="51.8">8</text>
<text x="146.7" y="51.8">13</text>
<text x="146.7" y="49.3">14</text>
<text x="137.8" y="56.9">10</text>
<text x="138.4" y="54.4">9</text>
<text x="146.7" y="56.9">11</text>
<text x="146.7" y="54.4">12</text>
<text x="63.5" y="68.3">3</text>
<text x="63.5" y="70.9">4</text>
<text x="72.4" y="70.9">1</text>
<text x="72.4" y="68.3">2</text>
<text x="67.3" y="93.7">1</text>
<text x="76.2" y="93.7">6</text>
<text x="168.9" y="93.7">1</text>
<text x="177.8" y="93.7">6</text>
<text x="234.9" y="93.7">1</text>
<text x="243.8" y="93.7">6</text>
<text x="67.3" y="96.3">2</text>
<text x="67.3" y="98.8">3</text>
<text x="76.2" y="98.8">4</text>
<text x="76.2" y="96.3">5</text>
<text x="168.9" y="96.3">2</text>
<text x="168.9" y="98.8">3</text>
<text x="177.8" y="98.8">4</text>
<text x="177.8" y="96.3">5</text>
<text x="234.9" y="96.3">2</text>
<text x="234.9" y="98.8">3</text>
<text x="243.8" y="98.8">4</text>
<text x="243.8" y="96.3">5</text>
<text x="68.5" y="119.1">8</text>
<text x="77.4" y="119.1">1</text>
<text x="68.5" y="124.2">6</text>
<text x="68.5" y="121.7">7</text>
<text x="77.4" y="121.7">2</text>
<text x="77.4" y="124.2">3</text>
<text x="167.6" y="120.4">1</text>
<text x="167.6" y="122.9">2</text>
<text x="167.6" y="125.5">3</text>
<text x="176.5" y="125.5">4</text>
<text x="176.5" y="122.9">5</text>
<text x="176.5" y="120.4">6</text>
<text x="236.2" y="121.7">1</text>
<text x="236.2" y="124.2">2</text>
<text x="245.1" y="124.2">5</text>
<text x="245.1" y="121.7">6</text>
<text x="68.5" y="126.7">5</text>
<text x="77.4" y="126.7">4</text>
<text x="236.2" y="126.7">3</text>
<text x="245.1" y="126.7">4</text>
<text x="64.7" y="148.3">2</text>
<text x="155.5" y="148.3">1</text>
<text x="180.9" y="148.3">1</text>
<text x="191.1" y="148.3">1</text>
<text x="155.5" y="153.4">2</text>
<text x="180.9" y="153.4">2</text>
<text x="195.3" y="153.1" transform="rotate(-90 195.3 153.1)">2</text>
<text x="64.7" y="164.8">2</text>
</g>
<g font-size="1.8" fill="#8d7cb6">
<text x="140.5" y="32.6">J90</text>
<text x="85.4" y="51.6">J89</text>
<text x="68.1" y="66.9">J84</text>
<text x="69.4" y="92.3">J85</text>
<text x="171" y="92.3">J93</text>
<text x="237" y="92.3">J96</text>
<text x="73.2" y="117.7">J88</text>
<text x="169.7" y="118.9">J92</text>
<text x="238.3" y="120.2">J97</text>
<text x="163.8" y="146.9">J91</text>
<text x="170.5" y="146.9">J94</text>
<text x="69.4" y="152">J86</text>
<text x="199.4" y="150.3">J95</text>
<text x="69.4" y="168.5">J87</text>
</g>
<g font-size="1.8" fill="#c03d3d">
<text x="166.5" y="35.2">RBlinker</text>
<text x="166.5" y="37.7">LBlinker</text>
<text x="166.5" y="40.3">Hazard</text>
<text x="165.6" y="47.9">AuxBeams</text>
<text x="166.5" y="45.4">AuxSwitch</text>
<text x="166.5" y="42.8">HazardLed</text>
<text x="165.6" y="53">AuxHBeam</text>
<text x="166.5" y="50.4">HBeam</text>
<text x="117" y="55.5">PLight</text>
<text x="119.6" y="58.1">Key</text>
<text x="165.6" y="58.1">AuxLBeam</text>
<text x="166.5" y="55.5">LBeam</text>
<text x="79.2" y="69.5">Key</text>
<text x="51.2" y="94.9">RBlinker</text>
<text x="49.2" y="100">HazardLed</text>
<text x="51.5" y="97.4">LBlinker</text>
<text x="85.6" y="100">AuxBeams</text>
<text x="85.6" y="97.4">HBeam</text>
<text x="187.2" y="100">Accessory</text>
<text x="253.2" y="100">AuxSwitch</text>
<text x="50.3" y="122.8">RBlinker</text>
<text x="50.5" y="125.4">LBlinker</text>
<text x="54.8" y="120.3">Key</text>
<text x="86.8" y="120.3">Accessory</text>
<text x="87.8" y="125.4">LBeam</text>
<text x="87.8" y="122.8">HBeam</text>
<text x="148.6" y="121.6">HazardLed</text>
<text x="48" y="127.9">SignalRelay</text>
<text x="147.4" y="126.6">SignalRelay</text>
<text x="184.6" y="126.6">Hazard</text>
<text x="80.2" y="149.5">AuxHBeam</text>
<text x="80.2" y="166">AuxLBeam</text>
</g>
<g font-size="1.8" fill="#15005e">
<text x="90.6" y="51.6">1</text>
<text x="90.6" y="54.2">2</text>
</g>
</svg>
